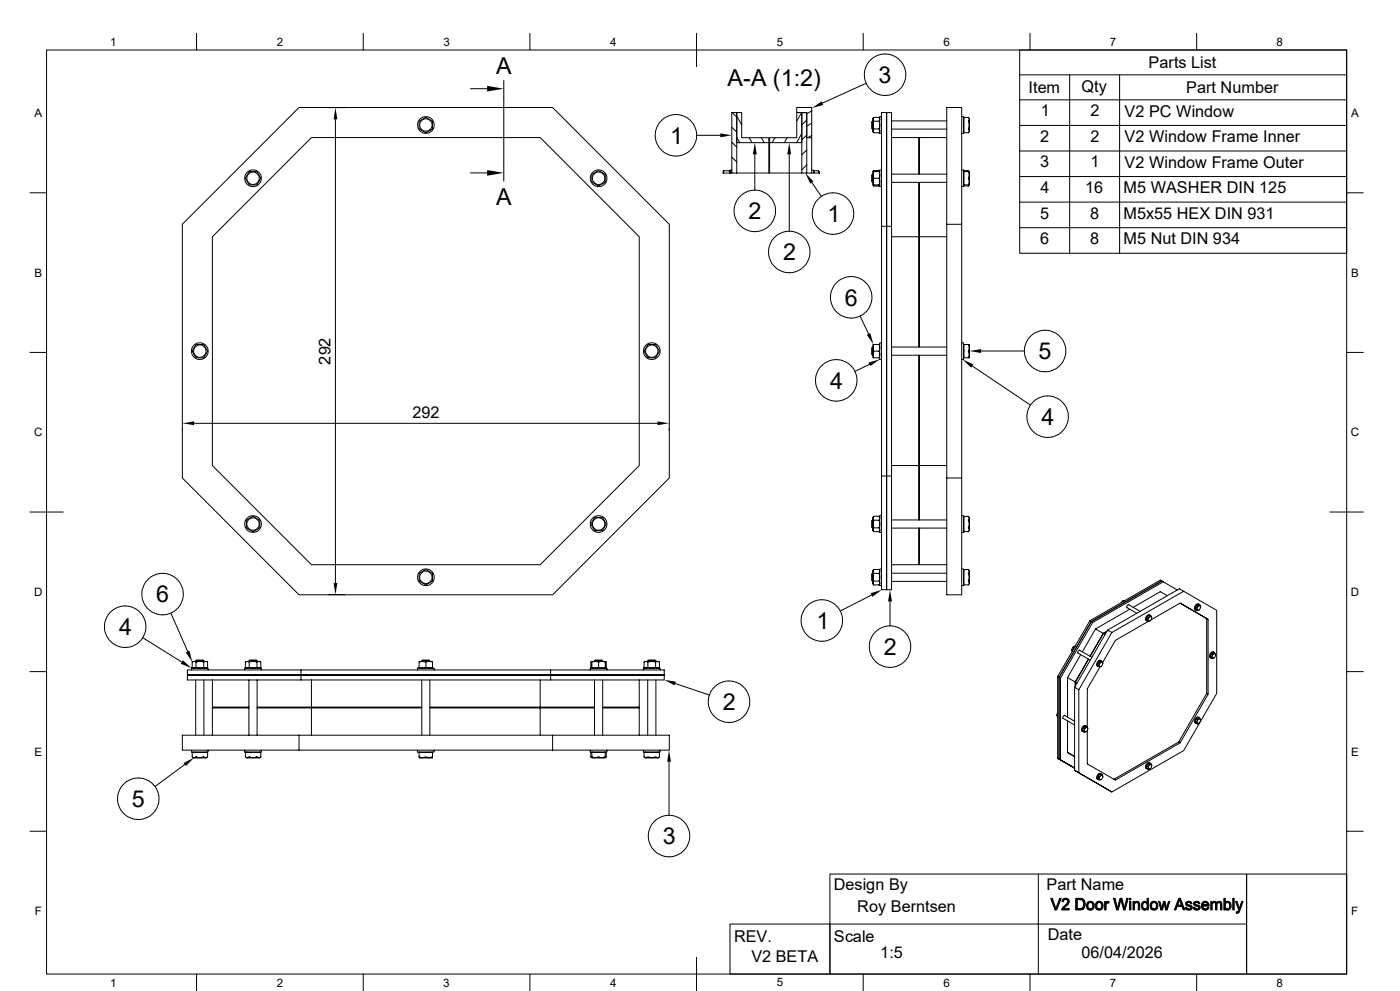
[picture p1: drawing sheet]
<svg xmlns="http://www.w3.org/2000/svg" width="420mm" height="297mm" viewBox="0 0 420 297" stroke-linecap="round" stroke-linejoin="round" font-family="sans-serif">
<g fill="none" stroke="#000" stroke-width=".3">
<path d="M14 15h390v276.9h-390zM59 10v5M109 10v5M159 10v5M209 10v10M259 10v5M309 10v5M359 10v5M404 15h-98.1v60.9h98.1M98.6 32.3h4.8M100.6 35.8v139M125.7 36.3l1.4-.8a1.2 1.2 0 0 1 1.7 .3l.4 .2a1.15 1.15 0 0 1 .6 1.5v.4a1.29 1.29 0 0 1-1.2 1.4l-.2 .2a1.16 1.16 0 0 1-1.7-.3l-.4-.3a1.19 1.19 0 0 1-.6-1.5z"/>
<path d="M141.1 26.6h5M151.1 24.1v30.2M219.5 38.1l1.6 1.5M219.5 33.7h1.5v18.2h-1.5zM219.7 33.7l1.4 1.4M221 33.7h1.5v7.6h8.1v1.5h-9.6zM221.1 34.9l1.4 2.6M239 32.2h4.5v9.1h-1.5v-7.6h-3zM240.5 33.7l-1.4 2.5M240.5 33.7v18.2h1.5M240.5 33.7h1.5v18.2M242.1 35.9l-1.6 1.5"/>
<path d="M243.5 33.2l-1.4 .9M243.5 36.9l-1.4 .9M259.8 25l-13.1 5.9M261.8 36.2l-.3 .3v1.9l.3 .3M261.8 36.2v2.5M261.8 38.7h.1M261.8 36.2h.1M262.1 36.3l-.2 .8 .2 1.6h1.6M262.1 38.7l-.2 .3 .2 .8h1.6M262.1 35.2l-.2 .3v4l.2 .3M263.7 35.2h-1.6l-.2 .4 .2 .7h1.6M263.7 35.2l.2 .4-.2 .7"/>
<path d="M263.7 36.3l.2 .8-.2 1.6M263.7 38.7l.2 .3-.2 .8M263.7 35.2l.2 .3M263.9 39.5l-.2 .3M264.5 35h-.6v5h.6M264.5 33.7h1.5v109v-74.9h-1.5zM267.5 38.7h16.5M267.5 36.2h16.5M288.5 35h.6v5h-.6M289.1 39.3v.1M289.1 39.4h.1M289.1 35.6h.1"/>
<path d="M289.2 35.5l-.1 .1M290.5 35.2l.3 .4v1.4a4.3 4.3 0 0 1-.3 2.8M290.5 35.2l.2 .5-.2 .6 .2 1-.2 1.4 .2 .6-.2 .5M290.5 35.2h-1.3v4.6h1.3M305.9 22.4h98.1M305.9 29.9h98.1M305.9 37.6h98.1M320.9 22.4v53.5M335.9 22.4v53.5M9 57.8h5M74.8 51.4h1.6a1.15 1.15 0 0 1 1.3 1.1l.2 .3a1.17 1.17 0 0 1-.3 1.7l-.2 .3a1.23 1.23 0 0 1-1.5 .6h-.5a1.15 1.15 0 0 1-1.2-1l-.2-.4a1.21 1.21 0 0 1 .2-1.6zM93.4 41.2h68.7l29.7 29.8v68.5l-29.7 29.7h-68.7l-29.7-29.7v-68.5z"/>
<path d="M141.1 51.8h5M177.6 52.2l1.4-.7a1.21 1.21 0 0 1 1.6 .2l.4 .2a1.22 1.22 0 0 1 .6 1.6v.5a1.2 1.2 0 0 1-1.1 1.2l-.4 .2a1.24 1.24 0 0 1-1.7-.3l-.3-.2a1.19 1.19 0 0 1-.6-1.5zM209 40.6h7.1M217 51.9h2M217.1 51.2l-.1 .7M217.1 51.2h1.7M218.8 51.2l.1 .7M218.8 51.2l.2 .3M219.5 51.6l.3 .2M219.5 47.1l1.6 1.5M219.5 42.6l1.6 1.5M219.5 51h-.5v.9h.5"/>
<path d="M221.1 41.2l.8 1.6M224.7 41.3l.9 1.5M226.4 46.3v10.6M228.4 41.3l.9 1.5M230.6 42.8v9.1h-9.6M230.9 41.3h8.1v-7.6h1.5v9.1h-9.6zM230.9 42.8v9.1h9.6M232.5 41.3l-.9 1.5M236.1 41.3l-.8 1.5M236.8 46.3v23M240.5 40l-1.5 2.8M242 51.9h1.5"/>
<path d="M242.1 40.4l-1.6 1.5M242.1 44.9l-1.6 1.5M242.1 49.4l-1.6 1.5M243.5 51h.6v.9h-.6M243.5 41.3v10.6M243.5 54.7l2.9 4.1M243.5 40.6l-1.1 .7M244.1 51.9h1.7l-.3-.7 .2 .7M244.1 51.6h.1M244.2 51.5l-.1 .1M245.5 51.2h-1.3v.7M261.8 52.2l-.3 .3v1.9l.3 .3"/>
<path d="M261.8 52.2v2.5M261.8 54.7h.1M261.8 52.2h.1M261.9 55.4h.2M261.9 51.4h1.8M261.9 51.4v4M261.9 55.4l.2 .4M262 55.4l.1 .4h1.6M262.1 51.4l-.2 .7 .2 1.3M262.1 51.1l-.2 .3M263.7 51.1h-1.6l-.1 .3M263.7 51.1l.2 .3"/>
<path d="M263.7 55.4h.2l-.2 .4 .2-.4M263.7 53.4h-1.6l-.2 .7 .2 1.3h1.6M263.7 53.4l.2 .7-.2 1.3M263.7 51.1l.2 .3h-.2M263.7 51.4l.2 .7-.2 1.3M264.5 50.9h-.6v5h.6M267.5 54.7h16.5M267.5 52.2h16.5M267.5 41.2h8.1v11M275.6 54.7v49.3M275.8 54.7v49.3M284 41.2h-8.2v11"/>
<path d="M288.5 50.9h.6v5h-.6M289.1 55.3h.1M289.1 51.5h.1M289.1 51.5v.1M289.1 55.3l.1 .1M289.2 55.4v.3h1.3M289.2 55.4h1.3M290.5 51.1l.2 .3M290.5 51.4h.2M290.5 51.4l.2 .9-.2 1.1 .2 1.1-.2 .9h.2M290.5 51.1h-1.3v4.3M290.5 51.4l-1.4 .1"/>
<path d="M290.7 55.4l-.2 .3M290.7 51.4v4M305.9 45.3h98.1M305.9 52.9h98.1M404 57.8h5M54.7 67.2l35-35h76.1l35 35v76.1l-35 35h-76.1l-35-35zM264.5 67.8v74.9h1.5v34h-1.5v-34M267.5 71h8.1M267.5 67.8v-34.1h-1.5v34.1h1.5v74.9M275.8 71h8.2M284 67.2h4.5v76.1M288.5 67.2v-35h-4.5v146.1h4.5v-35h-4.5"/>
<path d="M305.9 60.6h98.1M305.9 68.2h98.1M258 94.7l2.6 5.4M9 105.6h5M58.8 103.3h1.6a1.15 1.15 0 0 1 1.3 1l.2 .3a1.23 1.23 0 0 1-.3 1.7l-.1 .3a1.23 1.23 0 0 1-1.6 .6h-.4a1.14 1.14 0 0 1-1.3-1l-.2-.4a1.23 1.23 0 0 1 .3-1.7zM194.4 103.3h1.6a1.14 1.14 0 0 1 1.3 1l.2 .3a1.23 1.23 0 0 1-.3 1.7l-.2 .3a1.18 1.18 0 0 1-1.5 .6h-.4a1.15 1.15 0 0 1-1.3-1l-.3-.4a1.23 1.23 0 0 1 .3-1.7zM260.8 109.2l-4.3 2.1M261.8 104l-.3 .3v1.9l.3 .3M261.8 104v2.5M261.8 106.5h.1M261.8 104h.1M262.1 103.3l-.2 .6 .2 1.3"/>
<path d="M263.7 105.2h-1.6l-.2 .7 .2 1.3h1.6M263.7 105.2l.2 .7-.2 1.3M263.7 103.3h-1.8v3.9h.2M263.7 107.2h.2M263.7 103.3h.2M263.7 103.3l.2 .6-.2 1.3M264.5 102.7h-.6v5h.6M267.5 106.5h16.5M267.5 104h16.5M275.6 106.5v49.3M275.8 106.5v49.3M288.5 102.7h.6v5h-.6"/>
<path d="M289.1 107.1h.1M289.1 103.3h.1M289.1 103.3v.1M289.1 107.1l.1 .1M289.2 103.3v3.9h1.3M289.2 103.3h1.3M289.2 103.3h-.1M290.5 103.3h.3l-.1 3.9a.34 .34 0 0 1-.2-.3 .34 .34 0 0 1 .2-.3l-.2-1.4 .2-1.1zM291.7 109.7l17.4 11.7M294.3 105.2h13M404 105.6h5M54.7 128.5v.4"/>
<path d="M58.3 126.9h138.9M200.7 128.5v.4M267.5 139.5h8.1M275.8 139.5h8.2M9 153.5h10M73.9 155.9l1.5-.8a1.24 1.24 0 0 1 1.6 .3l.4 .2a1.19 1.19 0 0 1 .5 1.5v.4a1.44 1.44 0 0 1-1.2 1.4l-.2 .1a1.21 1.21 0 0 1-1.7-.2l-.3-.3a1.22 1.22 0 0 1-.6-1.5zM178.4 155.1h1.7a1.15 1.15 0 0 1 1.2 .9l.2 .5a1.21 1.21 0 0 1-.2 1.6l-.2 .4a1.18 1.18 0 0 1-1.6 .5h-.4a1.15 1.15 0 0 1-1.3-1l-.2-.4a1.17 1.17 0 0 1 .3-1.6zM261.8 155.8v2.5M261.8 155.8l-.3 .3v1.9l.3 .3M261.8 158.3h.1M261.8 155.8h.1M262.1 155.9l-.2 .7 .2 1.6h1.6"/>
<path d="M262.1 158.2l-.2 .4 .2 .7M262.1 154.7l-.2 .4v3.9l.2 .3M262.1 159.3h1.6M263.7 154.7h-1.6l-.2 .4 .2 .8h1.6M263.7 154.7l.2 .4-.2 .8M263.7 155.9l.2 .7-.2 1.6M263.7 158.2l.2 .4-.2 .7M263.7 154.7l.2 .4M263.9 159l-.2 .3M264.5 154.6h-.6v5h.6M266 142.7h1.5v34h-1.5zM267.5 158.3h16.5"/>
<path d="M267.5 155.8h16.5M275.6 158.3v10.9h-8.1M275.8 158.3v10.9h8.2M288.5 154.6h.6v5h-.6M289.1 158.9v.1M289.1 155.2h.1M289.1 159h.1M289.2 155.1l-.1 .1M290.5 154.8l.2 .4-.2 .7 .2 1-.2 1.3 .2 .6-.2 .5M290.5 154.8l.3 .4v3.8l-.3 .3M290.5 154.8h-1.3v4.5h1.3M398.9 153.5h10.1"/>
<path d="M98.6 178.2h4.8M125.7 171.8l1.4-.8a1.16 1.16 0 0 1 1.7 .3l.4 .2a1.19 1.19 0 0 1 .6 1.6v.4a1.22 1.22 0 0 1-1.1 1.3l-.3 .2a1.2 1.2 0 0 1-1.7-.3l-.4-.2a1.15 1.15 0 0 1-.6-1.6zM261.5 178.4l-9.4 4.7M261.8 171.8l-.3 .2v1.9l.3 .3M261.8 171.8v2.4M261.8 174.2h.1M261.8 171.8h.1M262.1 171.8l-.2 .8 .2 1.6h1.6M262.1 174.2l-.2 .3 .2 .8M262.1 170.7l-.2 .3v4l.2 .3M262.1 175.3h1.6M263.7 170.7h-1.6l-.2 .4 .2 .7h1.6"/>
<path d="M263.7 170.7l.2 .4-.2 .7M263.7 171.8l.2 .8-.2 1.6M263.7 174.2l.2 .3-.2 .8M263.7 170.7l.2 .3M263.9 175l-.2 .3M264.5 170.5h-.6v5h.6M267.5 174.2h16.5M267.5 171.8h16.5M288.5 170.5h.6v5h-.6M289.1 174.8v.1M289.1 174.9h.1M289.1 171.1h.1"/>
<path d="M289.1 171.1v.1M289.1 174.9l.1 .1M289.2 171.1h-.1M290.5 170.7a4.3 4.3 0 0 1 .3 2.8v1.4l-.3 .4M290.5 170.7l.2 .5-.2 .6 .2 1.1-.2 1.3 .2 .6-.2 .5M290.5 170.7h-1.3v4.6h1.3M349 174.4l-21.2 12.2M350.2 178.5l-2.1-1.2-8.2 4.7M353.2 176.8l-4.7-2.7-21.1 12.2 .4 .3-9.7 16.6M355.1 177.2l9.9 5.7v24.9l-9.9 17.2-21.6 12.4M42.8 191.1l11.7 7.3M51.3 183.8l5 11.4"/>
<path d="M57.7 198.4l.3-.2 .8 .2M57.7 198.4l.3-.2h4l.3 .2M57.7 198.4v1.7M58.7 198.1l.3-.3h1.9l.3 .3M58.7 198.1v.1M58.7 198.1h2.5M61.1 198.4l-.7-.2-1.6 .2v1.7M61.2 198.1v.1M73.6 198.4l.4-.2 .8 .2M73.6 198.4l.3-.2h4l.3 .2M73.6 198.4v1.7M74.7 198.1l.3-.3h1.9l.2 .3"/>
<path d="M74.7 198.1v.1M74.7 198.1h2.4M77.1 198.4l-.8-.2-1.5 .2v1.7M77.1 198.1v.1M125.7 198.4l.7-.2 1.4 .2v1.7l-.7 .1-1.4-.1zM125.7 198.4v-.2h4.1v1.9M126.5 198.1h2.4M126.5 198.1l.3-.3h1.9l.2 .3M126.5 198.1v.1M127.7 198.4l.7-.2 1.4 .2M128.9 198.1v.1M177.5 198.2v.2"/>
<path d="M177.5 198.2h4.1M177.5 198.3l-.3 .1v1.7M177.5 198.2l-.3 .2M178.4 198.1h2.4M178.4 198.1l.2-.3h1.9l.3 .3M178.4 198.1v.1M179.6 198.4l.6-.2 1.4 .2M180.8 198.1v.1M181.6 198.2v1.9M181.6 198.3l.3 .1v1.7M181.6 198.2l.3 .2M193.2 198.4l.3-.2h4l.3 .2"/>
<path d="M194.3 198.1h2.5M194.3 198.1l.3-.3h1.9l.3 .3M194.3 198.1v.1M194.4 198.4l-.4-.2-.8 .2v1.7M196.7 198.4l-.8-.2-1.5 .2v1.7M196.8 198.1v.1M267 180.3v7.2M321.8 195l-.3-.1 .2 .2M321.9 194l-.4 .9M322.5 193.6l-.6 .3 .3 .3M323.3 195.7l3.8 2.2M323.8 194.9l3.8 2.1"/>
<path d="M324 195a.47 .47 0 0 0-.6 .2 .47 .47 0 0 0 .2 .6M324.2 196.2l-3.9 6.9 2.2 1.3M326.9 186.1l-9.6 16.7 .4 .2v24.5v-24.5l9.7-16.7-.5-.2 21.2-12.2 .4 .2-21.1 12.2-9.7 16.7 .4 .2v24.6M328.6 188.5l-3.9 6.9M329.1 199.6l.2 .1M329.2 199.3l.7 .6M329.2 199.3l.4 .2M329.2 199.3l.4 .1M329.4 198.8v.1M329.4 198.7l-.1 .3M329.8 198.2h.1M329.9 198.6l-.4-.2 .4 .2"/>
<path d="M329.9 198.6l-.1 .5a.42 .42 0 0 0 0 .7 .42 .42 0 0 0 .6-.1M330 199.9l-3.8 6.6v11.5M330.1 198.7l.3-.2a.66 .66 0 0 1 .4 .7 .66 .66 0 0 1-.6 .6l-.4-.2zM330.3 198a1.05 1.05 0 0 0-1.1 .4 1.05 1.05 0 0 0 0 1.2M330.5 198.2a.75 .75 0 0 0-.9-.1 .75 .75 0 0 0-.4 .7v.7l.4 .2M330.5 198.2l-.6 .4M330.5 198.2l.3 .8M330.5 198.2l-.3-.2-.7 .4-.3 .9M331 189.8l-4 6.9M331 189.9l-3.9 6.8M332 189.3l-1 .6 .5 .3M332.3 188.8l1.2 .8-9.9 17.1"/>
<path d="M333.5 189.6l21.6-12.4-1.3-.8-21.5 12.4-9.9 17.2v24.9l11.1 6.5-11.1-6.5M336.8 180l.5 .1M337.1 180.2l-.3-.2-.5 .6M338 182l3 1.8M338.5 181.2l3.6 2M338.7 181.4a.47 .47 0 0 0-.6 .2 .47 .47 0 0 0 .1 .6M338.9 182.6l-10.3 5.9 2.4 1.3 1.1-.6M344 185.2l.3 .2zM344 185.5h.1M344.3 184.8l-.1 .1M344.3 184.7l-.2 .3M344.5 184.4l-.5 .8v.7l.3 .2"/>
<path d="M344.5 184.4l.9 .3M344.5 184.5l.3 .2M344.5 184.4l.4 .3M344.6 186.2l-10 5.7-3.8 6.6M344.8 185l.3-.2a.66 .66 0 0 1 .4 .8 .66 .66 0 0 1-.7 .5l-.3-.2zM344.8 184.3a1.09 1.09 0 0 0-1 .6 1.09 1.09 0 0 0 .2 1.2M344.8 184.2l.2 .1M345.1 184.6a.75 .75 0 0 0-.8-.1 .75 .75 0 0 0-.4 .7l-.1 .7 .5 .2M345.4 184.7l.1 .6M345.4 184.7h-.2a.29 .29 0 0 0-.3 0 .29 .29 0 0 0-.2 .3l-.4 .4 .1 .4a.36 .36 0 0 0 .2 .4 .36 .36 0 0 0 .5-.1v-.1M345.5 185.3h.1M354 180.8l-8.7 5"/>
<path d="M358.5 182.8h.1M358.6 182.7l.4 .2M358.6 181.9l.4 .3zM358.6 182.2v.1M358.9 181.6v.1M359 181.5l-.2 .2M359.2 181.2l.3 .2M359.2 181.2l-.6 .7v.8M359.2 181.2l.9 .3M359.4 181.8l.3-.2a.66 .66 0 0 1 .5 .8 .66 .66 0 0 1-.7 .5l-.4-.2zM359.6 181.1a1.05 1.05 0 0 0-1.1 .4 1.05 1.05 0 0 0 0 1.2M359.8 181.4a.75 .75 0 0 0-.8-.1 .75 .75 0 0 0-.4 .7l-.1 .7 .4 .2"/>
<path d="M360.1 181.5l.1 .6M360.1 181.5l-.6-.1-.5 .8v.3a.38 .38 0 0 0 .3 .5 .38 .38 0 0 0 .4-.2M362 185.4v22.4l.4 .3-8.4 14.5M362.4 185.6l-8.4-4.8 8.4 4.8v22.5M363 197.1l.1 .1M363.1 196.7l.3 .2zM363.3 196.1l-.2 .3M363.3 196.2l-.1 .2M363.3 195.9l.4 .2-.3-.2M363.6 195.7h.1M363.9 196.2l.4-.2a.66 .66 0 0 1 .4 .7 .66 .66 0 0 1-.7 .5l-.4-.2zM364.2 195.5a1.05 1.05 0 0 0-1.1 .4 1.05 1.05 0 0 0 0 1.2"/>
<path d="M364.2 197.2l-.5 .2M364.3 197.1l-.1 .1M364.3 195.7a.75 .75 0 0 0-.8-.1 .75 .75 0 0 0-.4 .7l-.1 .7 .4 .2M364.4 195.7l-.4-.2-.7 .4-.2 .8 .6 .7M364.7 196.4v-.4a.3 .3 0 0 0-.3-.3 .3 .3 0 0 0-.3 .3l-.4 .1-.1 .5a.45 .45 0 0 0-.2 .4 .45 .45 0 0 0 .3 .4M9 201.3h5M56.2 202.3h109v-1.5h34.1v1.5h-109v1.5h-34.1zM57.4 200.8v-.6h5v.6M57.7 200.1l.3 .1 .8-.1M57.7 200.1l.3 .1M58.7 203.8v16.5M58.8 200.1l.8 .1 1.5-.1"/>
<path d="M61.1 200.1v-1.7l.4-.2 .8 .2v1.7M61.1 200.1l.4 .1 .8-.1M61.2 203.8v16.5M62.3 200.1l-.3 .1M63.7 203.8v8.1h11M73.4 200.8v-.6h5v.6M73.6 200.1l.4 .1 .8-.1M73.6 200.1l.3 .1M74.7 203.8v16.5M74.7 212.2h-11v8.1M74.8 200.1l.7 .1 1.6-.1M77.1 200.1v-1.7l.3-.2 .8 .2v1.7"/>
<path d="M77.1 200.1l.3 .1 .8-.1M77.1 203.8v16.5M77.1 212.2h49.4M77.1 211.9h49.4M78.2 200.1l-.3 .1M90.3 200.8h-34.1v1.5h34.1v-1.5h74.9M90.3 203.8h74.9v-1.5h34.1v1.5h-34.1M93.4 203.8v8.1M93.4 212.2v8.1M125.2 200.8v-.6h5.1v.6M125.7 200.1v.1M126.5 203.8v16.5"/>
<path d="M127.7 200.1l.7 .1 1.4-.1M128.9 212.2h49.5M128.9 211.9h49.5M128.9 203.8v16.5M129.8 200.1v.1M162.1 203.8v8.1M162.1 212.2v8.1M177.1 200.8v-.6h5v.6M177.5 200.1v-1.7l.7-.2 1.4 .2v1.7M177.5 200.1l.7 .1 1.4-.1M177.5 200.1v.1l-.3-.1 .3 .1M178.4 203.8v16.5"/>
<path d="M179.6 200.1l.6 .1 1.4-.1M180.8 212.2h11v8.1M180.8 203.8v16.5M181.6 200.1v.1l.3-.1M181.9 200.1l-.3 .1M191.8 203.8v8.1h-11M193 200.8v-.6h5v.6M193.2 200.1l.4 .1 .8-.1M193.2 200.1l.3 .1M194.3 203.8v16.5M194.4 200.1l.7 .1 1.6-.1M196.7 200.1v-1.7l.4-.2 .7 .2v1.7"/>
<path d="M196.7 200.1l.4 .1 .7-.1M196.8 203.8v16.5M197.8 200.1l-.3 .1M202.6 204.9l10.2 3.4M317.3 214.5l-.3-.1 .3 .4M317.3 213.7l-.3 .7M317.3 202.8v24.4l5.1 3-5.1-3M318.8 215.2l3.6 2.1M319.3 214.4l3.1 1.8M319.5 214.5a.47 .47 0 0 0-.6 .2 .47 .47 0 0 0 .2 .6M320.3 216.1v9.4l2.1 1.2-2.1-1.2M320.3 203.1v11.8"/>
<path d="M322.4 206l1.2 .7v24.9M322.5 204.4l4.1-6.8-4 6.8v1.2M322.5 204.4v1.3M322.6 204.4l.5 .3M324.6 219.2l.2 .1M324.7 218.8l.7 .7M324.7 218.8l.3 .2M324.8 218.4l.1-.2-.1 .3M325 217.9l.4 .3M325.3 217.8h-.1M325.4 218.1l-.4 .9 .3 .5 .6-.3M325.6 218.3l.3-.2a.66 .66 0 0 1 .4 .7 .66 .66 0 0 1-.6 .5l-.4-.2z"/>
<path d="M325.6 217.5a1.15 1.15 0 0 0-.9 1.7M325.6 217.4l.2 .2M325.9 217.8a.75 .75 0 0 0-.8-.1 .75 .75 0 0 0-.4 .7v.7l.4 .2M326 217.8l-.6 .3M326 217.8l.3 .4v.3M326 217.8l-.4-.2-.6 .3-.3 .9M358.5 216.7h.1M358.5 216.2l.4 .3M358.7 215.9v-.2l-.1 .3M358.9 215.4l.3 .2zM358.9 216.7l.3 .3M358.9 216.7l.3 .2"/>
<path d="M359.2 215.2l-.1 .1M359.4 215.7l.3-.2a.66 .66 0 0 1 .5 .8 .66 .66 0 0 1-.7 .5l-.4-.2zM359.6 215a1.05 1.05 0 0 0-1.1 .4 1.05 1.05 0 0 0 0 1.2M359.7 216.7l-.5 .2M359.8 215.2a.75 .75 0 0 0-.8-.1 .75 .75 0 0 0-.4 .8l-.1 .6 .4 .2M359.9 215.3l-.4-.2-.6 .3-.4 .8 .4 .5M360.2 216l-.1-.4a.54 .54 0 0 0-.9 .1l-.3 .8 .3 .4M362 207.8l-8.4 14.6 .4 .2-19.4 11.2-8.4-4.9v-10M404 201.3h5M55.5 229.1l-9 6.6M57.4 224.8v.6h5v-.6M57.7 226.8l.3 .4h1.5a4.3 4.3 0 0 0 2.8-.4"/>
<path d="M57.7 225.5v1.3M57.7 226.8l.5 .3 .6-.3 1 .3 1.3-.3 .7 .3 .5-.3M57.7 225.5h4.6v1.3M57.7 225.5h.1M58 225.5h.1M58 225.4v.1M58.1 225.4h.1M61.8 225.4h.1M61.8 225.5h.1M61.8 225.4v.1M73.4 224.8v.6h5v-.6M73.6 226.8l.4 .4h1.4a4.3 4.3 0 0 0 2.8-.4"/>
<path d="M73.6 225.5v1.3M73.6 226.8l.5 .3 .7-.3 1 .3 1.3-.3 .6 .3 .5-.3M73.6 225.5h4.6v1.3M73.6 225.5h.1M74 225.5h.1M74 225.4v.1M74.1 225.4h-.1M77.8 225.4h.1M77.8 225.5h.1M77.8 225.4v.1M89.7 220.3v4.5h-35v-4.5h146.1v4.5h-35M125.2 224.8v.6h5.1v-.6"/>
<path d="M125.7 226.8l.9 .3 1.1-.3 1.2 .3 .9-.3v.3l-3.9 .1zM125.8 225.5h.1M125.9 225.4v.1M125.9 225.4h.1M129.6 225.4h.1M129.6 225.4v.1M129.7 225.5h.1M129.8 225.5h-4.1v1.3M129.8 225.5v1.3M165.8 220.3v4.5h-76.1M177.1 224.8v.6h5v-.6M177.2 226.8l.3 .2"/>
<path d="M177.2 226.8l.3 .3M177.5 225.5h-.3v1.3M177.5 225.5h4.1M177.5 225.5v1.3M177.5 227.1h4.1M177.7 225.5h-.1M177.7 225.4v.1M177.7 225.4h.1M181.4 225.4h.1M181.5 225.5h.1M181.5 225.4v.1M181.6 225.5h.3v1.3"/>
<path d="M181.6 226.8v.3M181.6 226.8l-.9 .3-1.1-.3-1.2 .3-.9-.3v.3M181.6 225.5v1.3M181.9 226.8l-.3 .2M181.9 226.8l-.3 .3M193 224.8v.6h5v-.6M193.2 226.8a4.3 4.3 0 0 0 2.8 .4h1.4l.4-.4M193.2 226.8v-1.3h4.6v1.3M193.2 226.8l.5 .3 .7-.3 1 .3 1.3-.3 .6 .3 .5-.3M193.6 225.4v.1M193.6 225.5h.1M193.7 225.4h-.1"/>
<path d="M197.4 225.4h.1M197.4 225.5h.1M197.4 225.4v.1M200.7 228.3v16M317.7 227.5l4.7 2.7zM329.3 232.7l.3 .2-.3-.2M329.3 233v.1M329.6 232.3l-.1 .2M329.6 232.2l-.2 .3M329.8 232l.4 .2-.3-.2M330.1 232.6l.3-.2a.66 .66 0 0 1 .4 .8 .66 .66 0 0 1-.6 .5l-.4-.2zM330.1 231.8a1.09 1.09 0 0 0-.9 .7 1.09 1.09 0 0 0 .1 1.1"/>
<path d="M330.2 231.8l.1 .1M330.4 233.6l-.2 .2-.6-.1M330.5 232.1a.75 .75 0 0 0-.9-.1 .75 .75 0 0 0-.4 .7v.7l.4 .2M330.8 232.3l-1-.3-.5 .7v.8l.3 .2M330.8 232.8v-.1a.49 .49 0 0 0-.5-.4 .49 .49 0 0 0-.4 .5l-.3 .1v.8M330.8 232.8v.1M344 229.5l.3 .2zM344 229.8v.1M344.3 229.1l-.1 .1M344.3 229l-.2 .3M344.8 229.4l.3-.2a.66 .66 0 0 1 .4 .7 .66 .66 0 0 1-.7 .6l-.3-.2zM344.8 228.6a1.09 1.09 0 0 0-1 .6 1.09 1.09 0 0 0 .2 1.2"/>
<path d="M344.8 228.6h.2M344.9 229l-.4-.2 .3 .2M345.1 228.9a.75 .75 0 0 0-.8-.1 .75 .75 0 0 0-.4 .7l-.1 .7 .5 .2M345.1 230.3l-.3 .2h-.5M345.4 229.1l-.9-.3-.5 .7v.8l.3 .2M345.5 229.6v.1M345.5 229.6v-.2a.52 .52 0 0 0-.5-.3 .52 .52 0 0 0-.5 .4l-.2 .2v.8M353.6 222.4l-19.4 11.2M9 249.1h5M404 249.1h5M219 276.9h30v15h-30zM249 262h125v29.9h-125z"/>
<path d="M249 276.9h125M311.5 262v29.9M374 262h30v29.9h-30zM59 291.9v5M109 291.9v5M159 291.9v5M209 286.9v10M259 291.9v5M309 291.9v5M359 291.9v5"/>
<circle cx="127.8" cy="37.4" r="1.86"/>
<circle cx="127.8" cy="37.5" r="2.51"/>
<circle cx="265.5" cy="22.4" r="6.2"/>
<circle cx="75.9" cy="53.4" r="1.86"/>
<circle cx="75.9" cy="53.4" r="2.51"/>
<circle cx="179.6" cy="53.4" r="1.86"/>
<circle cx="179.6" cy="53.4" r="2.51"/>
<circle cx="202.8" cy="40.6" r="6.2"/>
<circle cx="226.5" cy="63.2" r="6.2"/>
<circle cx="236.8" cy="75.5" r="6.2"/>
<circle cx="249.9" cy="64" r="6.2"/>
<circle cx="255.4" cy="89.1" r="6.2"/>
<circle cx="59.9" cy="105.2" r="1.86"/>
<circle cx="60" cy="105.3" r="2.51"/>
<circle cx="195.5" cy="105.2" r="1.86"/>
<circle cx="195.5" cy="105.3" r="2.51"/>
<circle cx="250.9" cy="114" r="6.2"/>
<circle cx="313.5" cy="105.2" r="6.2"/>
<circle cx="314.3" cy="124.9" r="6.2"/>
<circle cx="75.9" cy="157" r="1.86"/>
<circle cx="75.9" cy="157.1" r="2.51"/>
<circle cx="179.6" cy="157" r="1.86"/>
<circle cx="179.6" cy="157.1" r="2.51"/>
<circle cx="48.8" cy="178.1" r="6.2"/>
<circle cx="127.8" cy="173" r="1.86"/>
<circle cx="127.8" cy="173" r="2.51"/>
<circle cx="37.6" cy="187.8" r="6.2"/>
<circle cx="246.6" cy="186" r="6.2"/>
<circle cx="267" cy="193.8" r="6.2"/>
<circle cx="218.7" cy="210.3" r="6.2"/>
<circle cx="41.5" cy="239.4" r="6.2"/>
<circle cx="200.7" cy="250.6" r="6.2"/>
</g>
<g fill="#000" stroke="#000" stroke-width=".3">
<path d="M315.2 269.2h.5l1.1 3.1-.3 .4z" fill-rule="evenodd"/>
<path d="M317.9 269.2h.4l-1.3 3.5h-.5z" fill-rule="evenodd"/>
<path d="M318.9 269.5l.2-.1a1.17 1.17 0 0 1 1.4 .2h-1l-.5 .7-.4-.1z" fill-rule="evenodd"/>
<path d="M319.7 269.6h.8a1.75 1.75 0 0 1-1 2.3l-.4 .4h1.7v.4h-2.3l.2-.6 1-1a.78 .78 0 0 0 .6-.8 .78 .78 0 0 0-.6-.7z" fill-rule="evenodd"/>
<path d="M322.7 269.2h1.7l.7 .4h-1.9v2.7l1.8 .1-.7 .3h-1.6z" fill-rule="evenodd"/>
<path d="M323.9 269.6h1.2l.4 1.2v.9l-.4 .6h-1.9h.7a1.46 1.46 0 0 0 1.2-1 1.46 1.46 0 0 0-.4-1.5z" fill-rule="evenodd"/>
<path d="M326.3 270.5h.8a1.02 1.02 0 0 0-.7 .9 1.02 1.02 0 0 0 .7 1l-.8 .1-.3-.5v-1z" fill-rule="evenodd"/>
<path d="M326.3 270.5v-.1a1.26 1.26 0 0 1 2 .9 1.26 1.26 0 0 1-1.6 1.4l-.4-.2 .8-.1a1.02 1.02 0 0 0 .7-1 1.02 1.02 0 0 0-.7-.9z" fill-rule="evenodd"/>
<path d="M328.8 270.6l1-.1a1 1 0 0 0-.8 .9 1 1 0 0 0 .8 1l-.9 .1-.2-.3-.1-1z" fill-rule="evenodd"/>
<path d="M328.9 270.5l.9-.4a1.29 1.29 0 0 1 1.1 1.8 1.29 1.29 0 0 1-2 .6l.9-.1a1.02 1.02 0 0 0 .7-1 1.02 1.02 0 0 0-.7-.9z" fill-rule="evenodd"/>
<path d="M331.4 270.2h.4v.4h.5l-.4 .4-.1 1.7h-.4z" fill-rule="evenodd"/>
<path d="M331.9 270.3l.3-.2 .5 .2-.1 .4-.8-.1z" fill-rule="evenodd"/>
<path d="M334.1 269.2h.4l.7 3-.2 .5z" fill-rule="evenodd"/>
<path d="M336 269.2h.5l-.3 .5-.8 3h-.4z" fill-rule="evenodd"/>
<path d="M336.5 269.2l.8 2.7-.2 .8-.8-3z" fill-rule="evenodd"/>
<path d="M338 269.2h.5l-1 3.5h-.4z" fill-rule="evenodd"/>
<path d="M338.8 270.2h.5v2.5h-.5z" fill-rule="evenodd"/>
<path d="M338.8 269.2h.5v.5h-.5z" fill-rule="evenodd"/>
<path d="M339.9 270.2h.4v.4h.4l-.4 .5v1.6h-.4z" fill-rule="evenodd"/>
<path d="M340.3 270.5h.7z" fill-rule="evenodd"/>
<path d="M340.4 270.4a.89 .89 0 0 1 1-.2 .89 .89 0 0 1 .5 1v1.5h-.4v-1.8l-.4-.4z" fill-rule="evenodd"/>
<path d="M342.7 270.4a.98 .98 0 0 1 1.4 .1h-.6a1.05 1.05 0 0 0-.7 1 1.05 1.05 0 0 0 .7 .9h-.8l-.2-.2-.1-1.1z" fill-rule="evenodd"/>
<path d="M342.7 272.4h1.4a.87 .87 0 0 1-1.4 0z" fill-rule="evenodd"/>
<path d="M344.1 269.2h.4v3.5h-.4v-.3h-.4a1.12 1.12 0 0 0-.2-1.9h.6z" fill-rule="evenodd"/>
<path d="M345.3 270.6l.9-.1a1 1 0 0 0-.8 .9 1 1 0 0 0 .8 1l-.8 .1-.3-.3-.1-.8z" fill-rule="evenodd"/>
<path d="M345.4 270.5a1.24 1.24 0 0 1 1.6 .1 1.24 1.24 0 0 1 0 1.7 1.24 1.24 0 0 1-1.6 .2l.8-.1a1.02 1.02 0 0 0 .7-1 1.02 1.02 0 0 0-.7-.9z" fill-rule="evenodd"/>
<path d="M347.6 270.2h.4l.5 2-.2 .5z" fill-rule="evenodd"/>
<path d="M349.5 270.2l.5 2-.3 .5-.5-1.9z" fill-rule="evenodd"/>
<path d="M349 270.2h.5l-.8 2.5h-.4z" fill-rule="evenodd"/>
<path d="M350.5 270.2h.4l-.8 2.5h-.4z" fill-rule="evenodd"/>
<path d="M353.6 269.2h.5l-.8 2.1 1.3 .4h-1.5l-.3 1h-.5z" fill-rule="evenodd"/>
<path d="M354.1 269.2l1.4 3.5h-.5l-.4-1-1.3-.4h1.1l-.6-1.7z" fill-rule="evenodd"/>
<path d="M355.8 270.5h.8a.39 .39 0 0 0-.5 .4 .39 .39 0 0 0 .6 .3 .85 .85 0 0 1 .9 1 .85 .85 0 0 1-1.2 .6l-.6-.3 .9-.1a.45 .45 0 0 0 .6-.5 .45 .45 0 0 0-.7-.3 .75 .75 0 0 1-.8-.3 .75 .75 0 0 1 0-.8z" fill-rule="evenodd"/>
<path d="M355.6 271.9h.4l.3 .4 .4 .1-.9 .1z" fill-rule="evenodd"/>
<path d="M355.9 270.4l.5-.3a.93 .93 0 0 1 1.2 .7l-.4 .1-.3-.4z" fill-rule="evenodd"/>
<path d="M358.2 270.5h.8a.4 .4 0 0 0-.5 .4 .4 .4 0 0 0 .6 .3 .86 .86 0 0 1 .9 1 .86 .86 0 0 1-1.3 .6l-.5-.3 .9-.1a.41 .41 0 0 0 .5-.4 .41 .41 0 0 0-.5-.3 .83 .83 0 0 1-.9-1.2z" fill-rule="evenodd"/>
<path d="M358 271.9h.4l.2 .4 .5 .1-.9 .1z" fill-rule="evenodd"/>
<path d="M358.4 270.3l.4-.2a.91 .91 0 0 1 1.2 .7l-.5 .1-.3-.4h-1z" fill-rule="evenodd"/>
<path d="M360.7 270.5h.9l-.6 .3-.1 .4h1.8v.4h-1.9l.3 .6 .5 .2-.9 .1-.3-.7z" fill-rule="evenodd"/>
<path d="M360.7 270.5a1.12 1.12 0 0 1 1.3-.3 1.12 1.12 0 0 1 .7 1h-1.8l1.3-.1-.4-.6z" fill-rule="evenodd"/>
<path d="M360.7 272.5l1.1-.1 .4-.5h.5a1.16 1.16 0 0 1-2 .6z" fill-rule="evenodd"/>
<path d="M363.2 270.2h.4v.4h.4l-.4 .4v1.7h-.4z" fill-rule="evenodd"/>
<path d="M363.6 270.5h.6z" fill-rule="evenodd"/>
<path d="M363.7 270.4a.82 .82 0 0 1 1.3 .2z" fill-rule="evenodd"/>
<path d="M364.5 270.6l1.2-.1-.6 .4v1.8h-.4z" fill-rule="evenodd"/>
<path d="M365.2 270.3a.79 .79 0 0 1 .9-.1 .79 .79 0 0 1 .5 .8v1.7h-.5v-1.9l-.3-.3h-.7z" fill-rule="evenodd"/>
<path d="M367.2 269.2h.4v1.3h.6a1.16 1.16 0 0 0-.2 1.9l-.8 .3z" fill-rule="evenodd"/>
<path d="M367.6 272.4h.6z" fill-rule="evenodd"/>
<path d="M367.7 270.4a1.18 1.18 0 0 1 1.5 .3 1.18 1.18 0 0 1-.1 1.5 .91 .91 0 0 1-1.5 .3l.6-.1a1.04 1.04 0 0 0 .7-1 1.04 1.04 0 0 0-.7-.9z" fill-rule="evenodd"/>
<path d="M369.8 269.2h.4v3.5h-.4z" fill-rule="evenodd"/>
<path d="M370.8 273.3h.9l-.6 .5-.2-.1z" fill-rule="evenodd"/>
<path d="M370.7 270.2h.4l.7 2-.2 .5z" fill-rule="evenodd"/>
<path d="M372.5 270.2h.4l-1.1 3.1h-.7l.3-.1z" fill-rule="evenodd"/>
</g>
<g fill="#000">
<path d="M100.6 32.3l.6 3.5h-1.1zM146.1 25.7l5 .9-5 .8zM216.1 40l3.4 .6-3.4 .5zM243.5 32.4l3-2 .5 1.1zM146.1 51l5 .8-5 .9zM226.4 42.8l.6 3.5h-1.2zM236.8 42.8l.5 3.5h-1.1zM241.6 51.8l2.4 2.6-.9 .6zM260 100.3l1.1-.5 .9 3.5zM260.5 108.7l3.4-1-2.9 2zM288.8 107.7l3.2 1.5-.7 1zM290.8 105.2l3.5-.6v1.2z"/>
<path d="M54.7 126.9l3.6-.6v1.1zM197.2 126.3l3.5 .6-3.5 .5zM100.1 174.8h1.1l-.6 3.4zM261.2 177.8l3.4-1.1-2.9 2.2zM54.9 197.9l2.6 2.4-3.3-1.4zM55.8 195.5l1-.5 .9 3.5zM267 176.7l.6 3.6h-1.2zM199.3 203.8l3.4 .5-.3 1.1zM55.1 228.6l3.2-1.6-2.5 2.6zM200.7 224.8l.6 3.5h-1.1z"/>
</g>
<g font-size="7">
<text x="148.8" y="22.1">A</text>
<text x="218.3" y="25.7">A-A (1:2)</text>
<text x="263.6" y="24.8">3</text>
<text x="201.1" y="43.1">1</text>
<text x="148.8" y="61.3">A</text>
<text x="224.6" y="65.7">2</text>
<text x="248.2" y="66.5">1</text>
<text x="234.9" y="78">2</text>
<text x="253.4" y="91.6">6</text>
<text x="311.6" y="107.7">5</text>
<text x="249" y="116.5">4</text>
<text x="312.5" y="127.4">4</text>
<text x="46.9" y="180.5">6</text>
<text x="35.7" y="190.3">4</text>
<text x="244.9" y="188.5">1</text>
<text x="265.1" y="196.3">2</text>
<text x="216.8" y="212.8">2</text>
<text x="39.5" y="241.8">5</text>
<text x="198.8" y="253">3</text>
</g>
<g font-size="4.9">
<text x="344.5" y="20.4">Parts List</text>
<text x="308.6" y="27.9">Item</text>
<text x="324.5" y="27.4">Qty</text>
<text x="355.9" y="27.9">Part Number</text>
<text x="312.2" y="34.8">1</text>
<text x="327.1" y="34.8">2</text>
<text x="337.4" y="35">V2 PC Window</text>
<text x="312.1" y="42.5">2</text>
<text x="327.1" y="42.5">2</text>
<text x="337.4" y="42.6">V2 Window Frame Inner</text>
<text x="312" y="50.2">3</text>
<text x="327.2" y="50.2">1</text>
<text x="337.4" y="50.3">V2 Window Frame Outer</text>
<text x="312.1" y="57.8">4</text>
<text x="325.5" y="57.8">16</text>
<text x="337" y="58">M5 WASHER DIN 125</text>
<text x="312" y="65.5">5</text>
<text x="327" y="65.5">8</text>
<text x="337" y="65.6">M5x55 HEX DIN 931</text>
<text x="312" y="73.2">6</text>
<text x="327" y="73.2">8</text>
<text x="337" y="73.2">M5 Nut DIN 934</text>
<text x="99.2" y="109.3" transform="rotate(-90 99.2 109.3)">292</text>
<text x="123.7" y="125.4">292</text>
<text x="250.1" y="266.8">Design By</text>
<text x="313.9" y="266.8">Part Name</text>
<text x="257.2" y="273.3">Roy Berntsen</text>
<text x="314.3" y="281.9">Date</text>
<text x="220.2" y="282.2">REV.</text>
<text x="250.2" y="282.3">Scale</text>
<text x="264.1" y="287">1:5</text>
<text x="324.4" y="287">06/04/2026</text>
<text x="225.4" y="288.4">V2 BETA</text>
</g>
<g font-size="3.5">
<text x="33" y="13.7">1</text>
<text x="83" y="13.7">2</text>
<text x="133" y="13.7">3</text>
<text x="183" y="13.7">4</text>
<text x="233" y="13.7">5</text>
<text x="283" y="13.7">6</text>
<text x="333" y="13.7">7</text>
<text x="383" y="13.7">8</text>
<text x="10.3" y="35.1">A</text>
<text x="405.3" y="35.1">A</text>
<text x="10.3" y="83">B</text>
<text x="405.3" y="83">B</text>
<text x="10.2" y="130.8">C</text>
<text x="405.2" y="130.8">C</text>
<text x="10.2" y="178.6">D</text>
<text x="405.2" y="178.6">D</text>
<text x="10.3" y="226.4">E</text>
<text x="405.3" y="226.4">E</text>
<text x="10.4" y="274.3">F</text>
<text x="405.4" y="274.3">F</text>
<text x="33" y="295.7">1</text>
<text x="83" y="295.7">2</text>
<text x="133" y="295.7">3</text>
<text x="183" y="295.7">4</text>
<text x="233" y="295.7">5</text>
<text x="283" y="295.7">6</text>
<text x="333" y="295.7">7</text>
<text x="383" y="295.7">8</text>
</g>
</svg>
